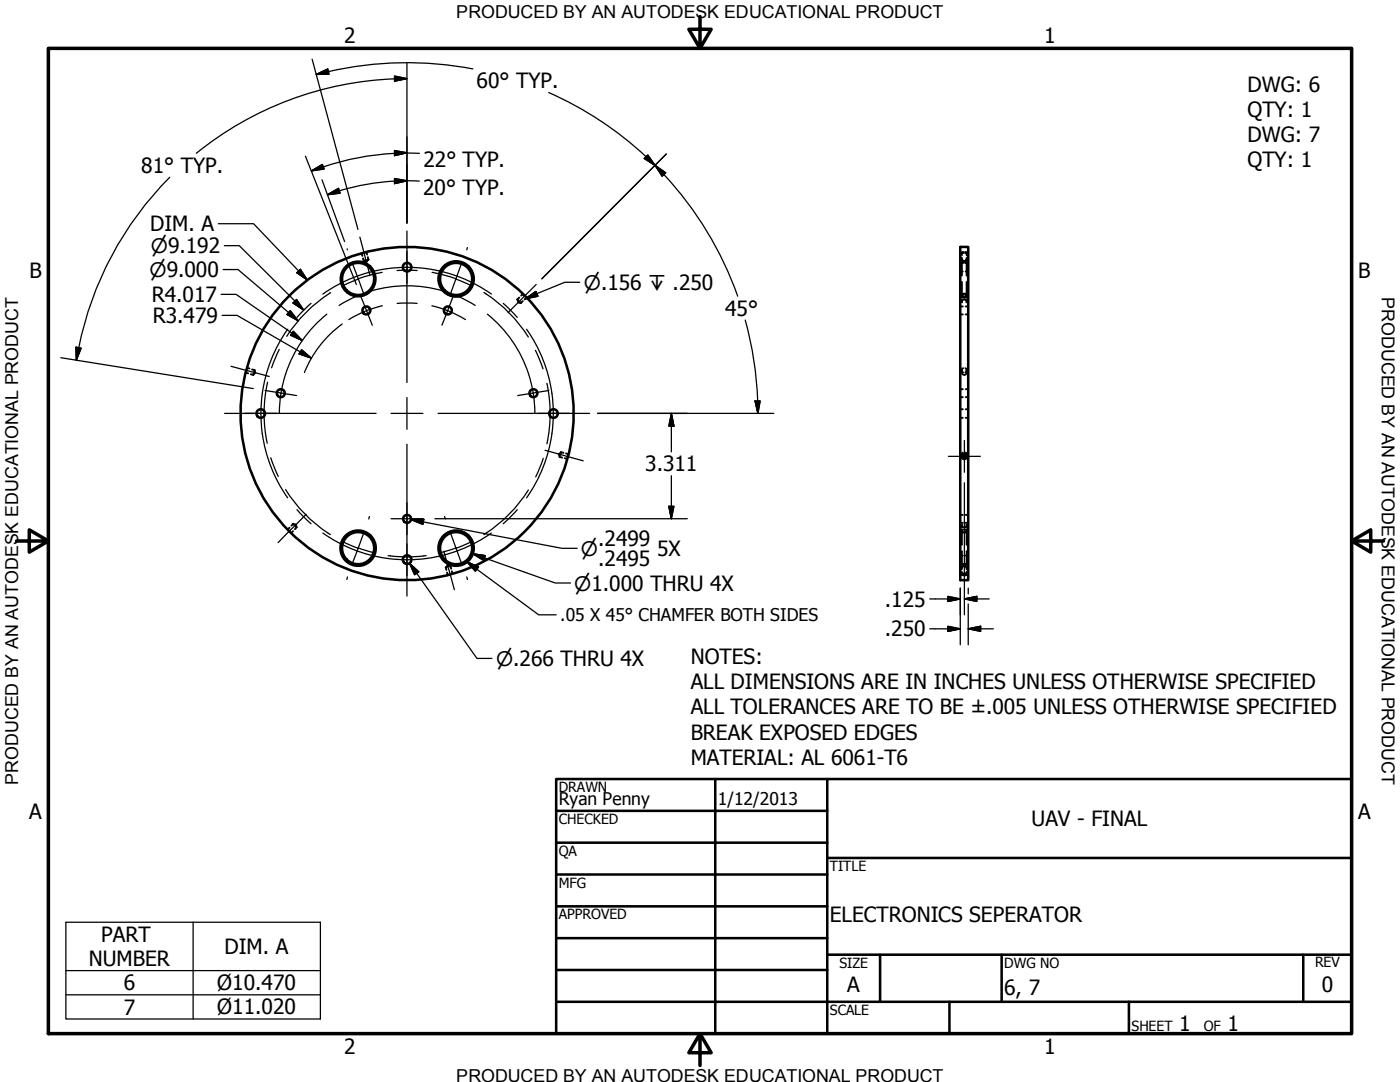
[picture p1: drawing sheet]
<svg xmlns="http://www.w3.org/2000/svg" width="279mm" height="216mm" viewBox="0 0 279 216" stroke-linecap="round" stroke-linejoin="round" font-family="sans-serif">
<!-- layer: Visible (ANSI) -->
<g fill="none" stroke="#000" stroke-width=".51">
<path d="M191.6 49.3h1.6v66.5h-1.6zM192.1 58.7h.4a.36 .36 0 0 1 .4 .3 .36 .36 0 0 1-.4 .4l-.5-.3zM192 90.9l.1 .2 .4 .1 .4-.3M192 114.6a.72 .72 0 0 1 .9 .1 .8 .8 0 0 1-.9-.1z"/>
<circle cx="71.5" cy="55.7" r="3.5"/>
<circle cx="71.5" cy="55.7" r="3.2"/>
<circle cx="81.2" cy="53.3" r=".86"/>
<circle cx="91" cy="55.7" r="3.5"/>
<circle cx="91" cy="55.7" r="3.2"/>
<circle cx="56" cy="78.5" r=".79"/>
<circle cx="73.1" cy="61.9" r=".79"/>
<circle cx="89.4" cy="61.9" r=".79"/>
<circle cx="106.5" cy="78.5" r=".79"/>
<circle cx="52" cy="82.5" r=".86"/>
<circle cx="81.3" cy="82.5" r="33.2"/>
<circle cx="110.5" cy="82.5" r=".86"/>
<circle cx="192.4" cy="91.1" r=".49"/>
<circle cx="71.5" cy="109.4" r="3.5"/>
<circle cx="71.5" cy="109.4" r="3.2"/>
<circle cx="81.2" cy="103.5" r=".79"/>
<circle cx="81.2" cy="111.7" r=".86"/>
<circle cx="91" cy="109.4" r="3.5"/>
<circle cx="91" cy="109.4" r="3.2"/>
</g>
<!-- layer: Hidden (ANSI) -->
<g fill="none" stroke="#000" stroke-width=".38">
<path d="M72.1 50.5l.2 .6M72.5 51.6l.1 .5M72.6 52.1h.2M72.9 51.9l-.3 .2M73.1 50.3l.2 .5M73.3 52.1h-.3M73.4 51.3l.1 .5M73.5 51.8l-.3 .1M73.5 51.8l-.1 .1M103.3 59.8l.2 .2M103.3 59.8v.1M103.6 59.4l-.3 .4"/>
<path d="M104.4 58.7l-.4 .3M105.1 59.4l-.4 .4M191.6 52.1l.2 .2M191.6 52.5h.7M191.6 54.2h.6M191.8 59.1h-.2M191.8 52.4l.2 .1v2.5M192 50.4v.5M192 51.4v.5M192 56.3v2.5M192 59v.4M192 59.8v.3"/>
<path d="M192 58.8l-.2 .1M192 58.8h.3M192 52l.2 .1M192.1 51.8l-.1 .1a.69 .69 0 0 0 .9 0l-.1-.1M192.3 50.3l-.3 .1 .3 .1M192.3 52.1h.3M192.6 50.3l.3 .1M192.6 58.8h.3M192.6 52.5h.6M192.7 54.2h.5M192.9 50.4l-.3 .1M192.9 50.4v.5"/>
<path d="M192.9 51.4v.5M192.9 56.3v2.5M192.9 59v.4M192.9 59.8v.3M192.9 58.8l.1 .1M192.9 52l-.2 .1M193 52.4l-.1 .1v2.5M193.1 59.1h.1M193.2 52.1l-.1 .2M49 74.4l.5 .1M49.3 73.4l.5 .1M50 74.7l.5 .1"/>
<path d="M50.3 73.7l.5 .2M50.6 74.5l-.1 .3M50.7 74.7l-.2 .1M50.8 73.9l-.1 .3M50.8 73.9l.1 .1M50.9 74.2l-.1 .3M103.4 60.1l.2 .3M103.8 60.3l.1 .2M103.8 60.5h.1M104.3 60.1l-.4 .4M191.6 61.2h.6M191.6 62.7h.6"/>
<path d="M191.6 77.7h.6M191.6 79.2h.6M192 73.9v.1M192 74.2v.1M192 74a.49 .49 0 0 0 .4 .8 .49 .49 0 0 0 .4-.8M192 60.3a.45 .45 0 0 1 .4-.6 .45 .45 0 0 1 .5 .5l-.1 .1M192.2 73.5l-.2 .2a.39 .39 0 0 0 .2 .6M192.7 73.5l.2 .4M192.7 61.2h.5M192.7 62.7h.5M192.7 77.7h.5M192.7 79.2h.5"/>
<path d="M192.9 73.9v.2l-.2 .2M192.9 73.9v.1M192.9 74.2v.1M111.6 91l.1 .2M111.7 90.5l-.2 .1 .1 .2M111.7 91.2l.5 .1M111.8 90.9l-.1 .3M112 90.2l-.1 .4M112 90.2l-.2 .2M112 90.2l.5 .2M112.7 91.4l.5 .2M113 90.5l.5 .1"/>
<path d="M191.6 83.4h.6M191.6 81.7h.6M192 90.7v.1M192 91v.1M192.2 90.3l-.2 .4v.2M192.7 90.3l.2 .2v.4M192.7 83.4h.5M192.7 81.7h.5M192.9 90.7v.1M192.9 91v.1M57.8 105.3l-.4 .4M58.5 104.5l.2 .3"/>
<path d="M58.5 104.5l.2 .1M58.5 106l-.4 .4M58.5 104.5l-.3 .4M58.9 104.6h.2v.2M59 105l.2 .2M59.2 105v.2M59.2 105.2l-.3 .4M89 113.2l.1 .5M89.1 113.1l-.1 .1M89.2 114.2l.1 .5M89.3 113.1l-.3 .1M89.5 112.8l-.3 .1"/>
<path d="M89.7 112.9l.2 .1M89.9 113h-.3M89.9 113l.1 .5M90.2 114l.1 .5M191.6 105.9l.2 .1M191.6 112.5h.7M191.6 102.7h.6M191.6 104.3h.6M191.6 110.9h.6M191.8 112.7l-.2 .1M191.8 106l.2 .2M192 104.9v.4"/>
<path d="M192 105.7v.3M192 106.2v2.5M192 110v2.5l-.2 .1M192 113.1v.5M192 114.1v.5M192 106.2h.3M192 104.7a.42 .42 0 0 0 .4 .5 .42 .42 0 0 0 .4-.5M192.1 113.2l-.1-.1v-.1h.8l.1 .1-.1 .1M192.2 113h-.2M192.2 105.7l-.2 .2v.3l.2 .1M192.3 112.8h.3M192.6 112.5h.6"/>
<path d="M192.6 106.2h.3M192.7 105.7l.2 .3M192.7 113h.2M192.7 102.7h.5M192.7 104.3h.5M192.7 110.9h.5M192.9 106v.2l-.2 .1M192.9 104.9v.4M192.9 105.7v.3M192.9 106.2v2.5M192.9 110v2.5l.1 .1M192.9 113.1v.5"/>
<path d="M192.9 114.1v.5M193 106l-.1 .2M193.1 112.7l.1 .1M193.2 105.9l-.1 .1"/>
</g>
<!-- layer: Border (ANSI) -->
<path d="M9.7 9.7h260v196.5h-260zM139.7 3.3v6.4l-2.2-3.9h4.4l-2.2 3.9M3.3 107.9h6.4l-3.9-2.2v4.5l3.9-2.3M269.7 107.9l3.9 2.3v-4.5l-3.9 2.2h6.4M139.7 206.2l2.2 3.9h-4.4l2.2-3.9v6.4" fill="none" stroke="#000" stroke-width=".7"/>
<!-- layer: Title (ANSI) -->
<g fill="none" stroke="#000" stroke-width=".51">
<path d="M111 155.4h158.7v50.8h-158.7zM142.7 155.4v50.8M165.1 155.4v50.8M111 161.8h54.1M111 168.1h54.1M111 174.5h54.1M165.1 171.2h104.6M111 180.8h54.1M111 187.2h54.1M111 193.5h54.1M111 199.9h158.7M165.1 190.5h104.6"/>
<path d="M175.6 190.5v9.4M189.5 199.9v6.3M199.9 190.5v9.4M225.3 199.9v6.3M260.1 190.5v9.4"/>
</g>
<!-- layer: Center Mark (ANSI) -->
<g fill="none" stroke="#000" stroke-width=".25">
<path d="M69.3 49.7v.1M70.4 52.6l2.2 6M71.9 59l2.4 5.9M81.2 50.2v6.3M81.2 46.1v30.2M90.5 59l-2.3 5.9M92.1 52.6l-2.2 6M93.3 49.4l-.1 .4M52.9 77.9l6.3 1M73.6 61.5l.1 .1M81.2 79.3v6.4M88.9 61.5l-.2 .4"/>
<path d="M109.5 77.9l-6.2 1M44.8 82.5h30.3M48.9 82.5h6.3M78 82.5h6.4M81.2 88.6v30.3M87.4 82.5h30.3M107.3 82.5h6.3M189.3 91.1h6.3M192.5 87.9v6.3M69.3 115.1l-.1 .5M72.6 106.4l-2.2 5.9M73.7 103.1l-.1 .5"/>
<path d="M78 103.5h6.4M81.2 108.5v6.4M81.2 100.3v6.4M88.7 103.1l.2 .5M89.9 106.4l2.2 5.9M93.2 115.1l.1 .5"/>
</g>
<!-- layer: Centerline (ANSI) -->
<g fill="none" stroke="#000" stroke-width=".25">
<path d="M64.4 58.7a29.2 29.2 0 0 1 33.7 0M66 58.4a28.5 28.5 0 0 0-8.8 8.7M71.2 59.1l-3.5 1.8M71.5 55.7l-2.9 1.2M71.8 47.3l2.1 7.7M74 58.1a25.5 25.5 0 0 1 14.5 0M76.3 54.3l-2.1 .5-2.7 .8M79.3 54h3.9M86.2 54.3l2.8 .7 2 .6M91 55.7l2.9 1.2M91.3 59.1l3.5 1.8M96.6 58.4a28.6 28.6 0 0 1 8.9 8.9"/>
<path d="M107 56.8l-5.6 5.6M46.1 73.1l7.6 2M53.4 76.3a28.5 28.5 0 0 0-.1 12.1M55.7 69.7l-1.5 3.7M57.4 65.7a29.2 29.2 0 0 0 0 33.6M62.1 60.5l-2.8 2.8M65.2 62.7a25.5 25.5 0 0 0-9.4 19.7M76.3 61l-3.1 1-3.6 1.8M79.3 60.5h3.9M86.2 61l3.1 1 3.6 1.8M97.3 62.7a25.5 25.5 0 0 1 9.4 19.7M100.4 60.5l2.8 2.8"/>
<path d="M105.1 65.7a29.2 29.2 0 0 1 0 33.6M106.9 69.9l1.5 3.7M109.1 76.5a28.5 28.5 0 0 1 0 12.1M54 91.4l1.5 3.7M57 97.7a28.6 28.6 0 0 0 8.9 9M105.4 97.8a28.6 28.6 0 0 1-8.8 8.9M108.4 91.5l-1.5 3.7M108.8 89.9l7.6 2M59.3 101.7l2.8 2.8M61.1 102.6l-5.6 5.7M64.4 106.4a29.2 29.2 0 0 0 33.7 0M68.5 108.1l3 1.3"/>
<path d="M71.5 109.3l3 1M77.4 110.9h.4a28.6 28.6 0 0 0 7.2 0M88.6 110l2.1 7.7M91 109.3l-3 1M93.9 108.2l-2.9 1.2M103.2 101.7l-2.8 2.8"/>
</g>
<!-- layer: Dimension (ANSI) -->
<g fill="none" stroke="#000" stroke-width=".25">
<path d="M62.3 11.8l9.1 34M63.1 14.9l2.3-1.1 .3 1zM65.5 14.3l-2.4 .6M78.7 15.2l2.5 .5-2.5 .5zM78.7 15.7h2.5M78.8 15.7a66.8 66.8 0 0 0-39.6 14.9M81.2 12.5v32M94.4 13.7a70 70 0 0 0-28.8 .6M109.5 18.5a70 70 0 0 1 19.5 12.8M33.9 35.4a66.8 66.8 0 0 0-18.2 34M61 31.2l10.1 25.6M62.2 34.1l2.1-1.3 .4 .9z"/>
<path d="M64.3 35.9l4.5 12.3M64.5 33.3l-2.3 .8M65.3 38.9l2.3-1.3 .3 .9zM67.8 38l-2.5 .9M78.7 35.6l2.5 .5-2.5 .5zM78.7 30l2.5 .5-2.5 .6zM78.8 30.6a52 52 0 0 0-14.3 2.7M81.2 36.1a46.5 46.5 0 0 0-13.5 2M81.2 30.5h-2.5M81.3 36.1h2.4M81.3 30.5l2.4 .1M129 31.2l3.5 3.6"/>
<path d="M129.3 30.9l1.4 2.1-2.1-1.4zM130.7 33l2.1 1.5-.7 .7zM132.5 34.8a70 70 0 0 1 14.7 24.3M133 30.7l-24.9 24.9M44.1 58.7h3l13.2 9.2M44.5 53.8h3l12 10.2M44.8 49h3l12.8 12.8M12.1 71.4l38.4 6.1M15.2 69.3l1 .2-1 2.4zM15.7 69.4l-.5 2.5M44.3 62.9h3l14.8 8.5M57.9 62l1.6 2-2.2-1.3z"/>
<path d="M58.5 60.5l.7-.7 1.4 2zM58.5 66.1l1.8 1.8-2.3-1zM60.2 69.8l1.9 1.6-2.4-.8zM68.3 64.7a22.1 22.1 0 0 0-7.5 9.6M148.7 63.9a70 70 0 0 1 2.5 16.1M119.3 82.5h35.1M134 82.5l.5 2.5h-1zM134 82.5v7.7M134 94.9v8.6M150.7 80h1l-.4 2.5zM151.2 80l.1 2.5M192.5 96.3v26.4"/>
<path d="M81.7 112.4l1.9 1.7-.9 .6zM81.7 112.4l13.5 19h3M82 103.7l2.6-.1-.2 1zM82 103.7l30.1 5.7h3.1M86.8 103.5h2M89 103.5h48.2M133.5 101h1l-.5 2.5zM185.5 119.5h6.1M189.2 119l2.4 .5-2.4 .5zM191.6 117.3v11.4M192.5 119.5l2.4-.5v1zM192.5 119.5h4.9"/>
<path d="M193.2 117.3v1.2M185.5 125.5h6.1M189.2 125l2.4 .5-2.4 .5zM193.2 125.5l2.5-.5v1zM193.2 125.5h5M193.2 120.5v8.2"/>
</g>
<g fill="#000" stroke="#000" stroke-width=".25">
<path d="M63.1 14.9l2.3-1.1zM63.1 14.9l2.3-1.1 .3 1zM78.7 16.2l2.5-.5zM78.7 15.2l2.5 .5-2.5 .5zM62.2 34.1l2.1-1.3zM62.2 34.1l2.1-1.3 .4 .9zM65.3 38.9l2.3-1.3zM65.3 38.9l2.3-1.3 .3 .9zM78.7 36.6l2.5-.5zM78.7 35.6l2.5 .5-2.5 .5zM78.7 31.1l2.5-.6zM78.7 30l2.5 .5-2.5 .6z"/>
<path d="M128.6 31.6l2.1 1.4zM129.3 30.9l1.4 2.1-2.1-1.4zM130.7 33l2.1 1.5zM130.7 33l2.1 1.5-.7 .7zM15.2 69.3v2.6zM15.2 69.3l1 .2-1 2.4zM57.3 62.7l2.2 1.3zM57.9 62l1.6 2-2.2-1.3zM58 66.9l2.3 1zM58.5 66.1l1.8 1.8-2.3-1zM58.5 60.5l2.1 1.3zM58.5 60.5l.7-.7 1.4 2z"/>
<path d="M59.7 70.6l2.4 .8zM60.2 69.8l1.9 1.6-2.4-.8zM134 82.5l.5 2.5zM134 82.5l.5 2.5h-1zM150.7 80l.6 2.5zM150.7 80h1l-.4 2.5zM81.7 112.4l1.9 1.7zM81.7 112.4l1.9 1.7-.9 .6zM82 103.7l2.6-.1zM82 103.7l2.6-.1-.2 1zM133.5 101l.5 2.5zM133.5 101h1l-.5 2.5z"/>
<path d="M192.5 119.5l2.4-.5zM192.5 119.5l2.4-.5v1zM189.2 120l2.4-.5zM189.2 119l2.4 .5-2.4 .5zM189.2 126l2.4-.5zM189.2 125l2.4 .5-2.4 .5zM193.2 125.5l2.5-.5zM193.2 125.5l2.5-.5v1z"/>
</g>
<!-- layer: Symbol (ANSI) -->
<path d="M43.6 44.6h7l10.7 11.3M59.9 53.7l1.4 2.2-2.1-1.5zM104.8 59.6l2.1-1.4 .5 .9zM115.7 56.3h-3l-7.9 3.3M93.2 112.1l2.3 1.1-.6 .8zM93.2 112.1l14.3 10.6h3.5M94.3 110.5l2.5 .4-.3 .9zM94.3 110.5l16.5 5.8h3.1M13.1 184h50.8v19.3h-50.8zM13.1 193.7h50.8M13.1 198.5h50.8M38.5 184v19.3" fill="none" stroke="#000" stroke-width=".25"/>
<path d="M59.2 54.4l2.1 1.5zM59.9 53.7l1.4 2.2-2.1-1.5zM104.8 59.6l2.1-1.4zM104.8 59.6l2.1-1.4 .5 .9zM93.2 112.1l2.3 1.1zM93.2 112.1l2.3 1.1-.6 .8zM94.3 110.5l2.5 .4zM94.3 110.5l2.5 .4-.3 .9z" fill="#000" stroke="#000" stroke-width=".25"/>
<g font-size="4.2">
<text x="68.7" y="8.6">2</text>
<text x="208.4" y="8.6">1</text>
<text x="95.1" y="17.6">60° TYP.</text>
<text x="249" y="18.4">DWG: 6</text>
<text x="249" y="23.4">QTY: 1</text>
<text x="249" y="28.4">DWG: 7</text>
<text x="28.2" y="34.5">81° TYP.</text>
<text x="84.5" y="33.3">22° TYP.</text>
<text x="249" y="33.4">QTY: 1</text>
<text x="84.5" y="39">20° TYP.</text>
<text x="30" y="46.2">DIM. A</text>
<text x="5.9" y="55.5">B</text>
<text x="271.1" y="55.5">B</text>
<text x="30.3" y="60.3">R4.017</text>
<text x="30.5" y="64.5">R3.479</text>
<text x="144.7" y="63">45°</text>
<text x="128.8" y="94">3.311</text>
<text x="119.4" y="109">.2499</text>
<text x="119.4" y="112.9">.2495</text>
<text x="131.1" y="110.9">5X</text>
<text x="176.6" y="121">.125</text>
<text x="176.6" y="127">.250</text>
<text x="137.9" y="132.5">NOTES:</text>
<text x="137.9" y="137.5">ALL DIMENSIONS ARE IN INCHES UNLESS OTHERWISE SPECIFIED</text>
<text x="137.9" y="142.6">ALL TOLERANCES ARE TO BE ±.005 UNLESS OTHERWISE SPECIFIED</text>
<text x="137.9" y="147.6">BREAK EXPOSED EDGES</text>
<text x="137.9" y="152.6">MATERIAL: AL 6061-T6</text>
<text x="5.8" y="163.4">A</text>
<text x="205.9" y="164.8">UAV - FINAL</text>
<text x="271" y="163.4">A</text>
<text x="165.6" y="183.9">ELECTRONICS SEPERATOR</text>
<text x="20.2" y="187.9">PART</text>
<text x="44.8" y="190.4">DIM. A</text>
<text x="17.7" y="192.7">NUMBER</text>
<text x="24.7" y="197.6">6</text>
<text x="43.4" y="197.5">Ø10.470</text>
<text x="169.1" y="198">A</text>
<text x="263.8" y="198">0</text>
<text x="24.7" y="202.4">7</text>
<text x="43.4" y="202.4">Ø11.020</text>
<text x="200.4" y="198.6">6, 7</text>
<text x="235.3" y="205.7">1</text>
<text x="245" y="205.7">1</text>
<text x="68.7" y="210.3">2</text>
<text x="208.4" y="210.3">1</text>
</g>
<g font-size="4">
<text x="30.1" y="50.5">⌀9.192</text>
<text x="29.8" y="55.2">⌀9.000</text>
<text x="116.5" y="57.8">⌀.156 ↧ .250</text>
<text x="116" y="110.9">⌀</text>
<text x="114.6" y="117.9">⌀1.000 THRU 4X</text>
<text x="99" y="132.9">⌀.266 THRU 4X</text>
</g>
<g font-size="3.6">
<text x="91.1" y="3.6">PRODUCED BY AN AUTODESK EDUCATIONAL PRODUCT</text>
<text x="275.8" y="59.3" transform="rotate(90 275.8 59.3)">PRODUCED BY AN AUTODESK EDUCATIONAL PRODUCT</text>
<text x="3.6" y="156.6" transform="rotate(-90 3.6 156.6)">PRODUCED BY AN AUTODESK EDUCATIONAL PRODUCT</text>
<text x="91.1" y="215.9">PRODUCED BY AN AUTODESK EDUCATIONAL PRODUCT</text>
</g>
<g font-size="3.5">
<text x="111.8" y="124">.05 X 45° CHAMFER BOTH SIDES</text>
<text x="111.5" y="160.6">Ryan Penny</text>
<text x="143.3" y="160.7">1/12/2013</text>
</g>
<g font-size="2.8">
<text x="111.5" y="158">DRAWN</text>
<text x="111.5" y="164.4">CHECKED</text>
<text x="111.5" y="170.8">QA</text>
<text x="165.6" y="173.7">TITLE</text>
<text x="111.5" y="177.1">MFG</text>
<text x="111.5" y="183.5">APPROVED</text>
<text x="167.5" y="193.1">SIZE</text>
<text x="200.4" y="193.1">DWG NO</text>
<text x="262.4" y="193">REV</text>
<text x="165.6" y="202.5">SCALE</text>
<text x="225.8" y="205.7">SHEET</text>
<text x="240.2" y="205.7">OF</text>
</g>
</svg>
